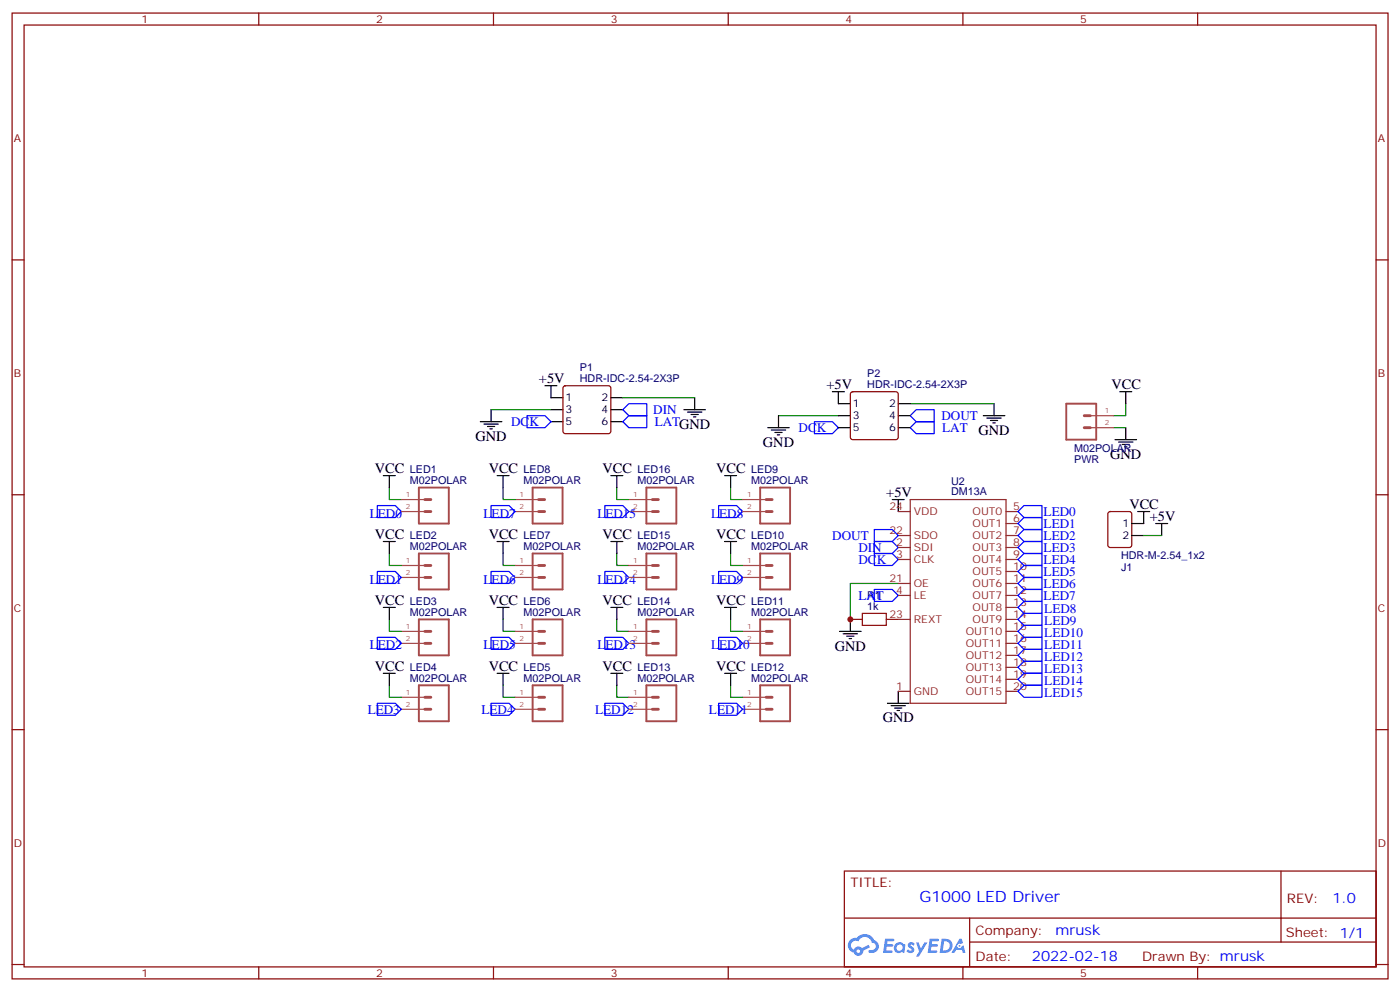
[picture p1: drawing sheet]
<svg xmlns="http://www.w3.org/2000/svg" width="412mm" height="292mm" viewBox="0 0 412 292" stroke-linecap="round" stroke-linejoin="round" font-family="sans-serif">
<g fill="none" stroke="#870000" stroke-width=".35">
<path d="M3.6 3.8h405.3v284.4h-405.3zM7.1 7.4h398.3v277.3h-398.3zM76.2 3.8v3.6M145.4 3.8v3.6M214.5 3.8v3.6M283.7 3.8v3.6M352.8 3.8v3.6M3.6 76.5h3.5M405.4 76.5h3.5M3.6 145.7h3.5M405.4 145.7h3.5M3.6 214.8h3.5"/>
<path d="M405.4 214.8h3.5M248.7 256.4h156.7v28.3h-156.7zM377.4 256.5v20.8M248.8 270.3h156.4M285.7 277.3h119.5M285.7 270.3v14.1M3.6 284h3.5M76.2 284.7v3.5M145.4 284.7v3.5M214.5 284.7v3.5M283.7 284.7v3.5M352.8 284.7v3.5"/>
<path d="M405.4 284h3.5"/>
</g>
<g fill="#5487ff">
<path d="M267.7 277.6a1.22 1.22 0 0 1 1.7 .3l-.3 .6a.47 .47 0 0 0-.4-.5 .47 .47 0 0 0-.5 .2l.2 .3a1.14 1.14 0 0 1 .7 1.7 1.14 1.14 0 0 1-1.9 0l-.2-.2 .5-.5 .7 .4a.29 .29 0 0 0 .4-.3 .29 .29 0 0 0-.3-.3 1.04 1.04 0 0 1-.6-1.7z"/>
<path d="M260.7 276.4h2.4l.3 .1-.1 .5-1.8 .1-.2 .9h1.6l.3 .3-.4 .4h-1.6l-.1 1.1h1.7l.2 .4-.2 .3h-2.7z"/>
<path d="M273.9 276.4h2.3l.4 .1-.2 .5-1.8 .1-.1 .9h1.5l.3 .3-.4 .4h-1.5l-.2 1.1h1.7l.2 .4-.2 .3h-2.6z"/>
<path d="M282.6 276.4h.7l.4 1.2-.6 .3a.69 .69 0 0 0-1.1 .3 .69 .69 0 0 0 .5 1 .69 .69 0 0 0 .9-.6l.4-.3 .6 2.2h-.8l-.2-.9h-1.7l-.5 .9h-.9z"/>
<path d="M269.9 277.4h.7l.7 1.9 1.1-1.9h.8l-2.5 4.2h-.9l1-1.5z"/>
<path d="M277.4 276.4l-.6 4.1h1.4a2.11 2.11 0 0 0 2.4-2.1 2.11 2.11 0 0 0-2.5-2zM278.1 277.1a1.39 1.39 0 0 1 1.7 1.4 1.39 1.39 0 0 1-1.8 1.3h-.2z"/>
<path d="M263.7 278a1.54 1.54 0 0 0 0 2.1 1.54 1.54 0 0 0 2.1 .2l.6 .2 .3-2.3-.1-.2-.5-.1a1.49 1.49 0 0 0-2.4 .1zM264 279a.95 .95 0 0 1 1.9 0 .95 .95 0 0 1-1.9 0z"/>
<path d="M250.4 276.7a2.18 2.18 0 0 0 1.1 3.8 1.44 1.44 0 0 0 1.7 .9 1.44 1.44 0 0 0 1.1-1.5l2-1-.4-.7-1.9 .9a1.47 1.47 0 0 0-2.5 .5 1.39 1.39 0 0 1-.6-2 1.39 1.39 0 0 1 2-.5 2.12 2.12 0 0 1 2.1-1.3 2.12 2.12 0 0 1 1.9 1.7 1.14 1.14 0 0 1 1.1 1.4 1.14 1.14 0 0 1-1.6 .8 .43 .43 0 0 0-.6 .3 .43 .43 0 0 0 .4 .5 1.98 1.98 0 0 0 2.6-1.2 1.98 1.98 0 0 0-1.3-2.5 3.1 3.1 0 0 0-5.2-.7l-.9 .1zM252.3 280a.55 .55 0 0 1 1.1 0 .55 .55 0 0 1-1.1 0z"/>
<circle cx="282.7" cy="278.5" r=".26"/>
</g>
<g fill="none" stroke="#008700" stroke-width=".35">
<path d="M183.5 117.1h21.1M268.1 118.9h24.7M331.6 118.9v3.5h-3.5M144.7 120.6h17.6M229.3 122.4h17.7M328.1 125.9h3.5M114.7 143.5v3.6h3.5M148.2 143.5v3.6h3.5M181.7 143.5v3.6h3.5M215.2 143.5v3.6h3.6M336.9 157.7h5.3M114.7 162.9v3.6h3.5"/>
<path d="M148.2 162.9v3.6h3.5M181.7 162.9v3.6h3.5M215.2 162.9v3.6h3.6M264.6 171.8h-14.1v10.6M114.7 182.4v3.5h3.5M148.2 182.4v3.5h3.5M181.7 182.4v3.5h3.5M215.2 182.4v3.5h3.6M114.7 201.8v3.5h3.5M148.2 201.8v3.5h3.5M181.7 201.8v3.5h3.5M215.2 201.8v3.5h3.6"/>
</g>
<g fill="none" stroke="#000" stroke-width=".35">
<path d="M160.5 113.6h3.6M162.3 113.6v3.5h3.5M180 117.1h3.5M204.6 117.1v3.5M245.2 115.3h3.5M247 115.3v3.6h3.5M264.6 118.9h3.5M292.8 118.9v3.5M329.9 115.3h3.5M331.6 115.3v3.6M141.5 124.1h6.3M142.6 124.8h4.2"/>
<path d="M143.6 125.6h2.1M144.3 126.3h.7M144.7 120.6v3.5M162.3 120.6h3.5M162.3 124.1h3.5M180 120.6h3.5M180 124.1h3.5M201.5 120.6h6.3M202.5 121.3h4.3M203.6 122h2.1M204.3 122.7h.7M226.2 125.9h6.3"/>
<path d="M227.2 126.6h4.3M228.3 127.3h2.1M229 128h.7M229.3 122.4v3.5M247 122.4h3.5M247 125.9h3.5M264.6 122.4h3.5M264.6 125.9h3.5M289.7 122.4h6.3M290.7 123.1h4.3M291.8 123.8h2.1M292.5 124.5h.7"/>
<path d="M328.5 129.4h6.3M329.5 130.1h4.3M330.6 130.8h2.1M331.3 131.6h.7M331.6 125.9v3.5M112.9 140h3.6M112.9 159.4h3.6M114.7 140v3.5M114.7 159.4v3.5M146.4 140h3.6M146.4 159.4h3.6M148.2 140v3.5"/>
<path d="M148.2 159.4v3.5M180 140h3.5M180 159.4h3.5M181.7 140v3.5M181.7 159.4v3.5M213.5 140h3.5M213.5 159.4h3.5M215.2 140v3.5M215.2 159.4v3.5M262.9 147.1h3.5M264.6 147.1v3.5M333.4 157.7h3.5"/>
<path d="M335.2 150.6h3.5M336.9 150.6v3.5h-3.5M340.5 154.1h3.5M342.2 154.1v3.6M112.9 178.8h3.6M114.7 178.8v3.6M146.4 178.8h3.6M148.2 178.8v3.6M180 178.8h3.5M181.7 178.8v3.6M213.5 178.8h3.5M215.2 178.8v3.6"/>
<path d="M112.9 198.2h3.6M114.7 198.2v3.6M146.4 198.2h3.6M148.2 198.2v3.6M180 198.2h3.5M181.7 198.2v3.6M213.5 198.2h3.5M215.2 198.2v3.6M247.3 185.9h6.4M248.4 186.6h4.2M249.4 187.3h2.2M250.2 188h.7"/>
<path d="M250.5 182.4v3.5M261.4 207h6.4M262.5 207.8h4.2M263.6 208.5h2.1M264.3 209.2h.7M264.6 203.5v3.5"/>
</g>
<path d="M254 180.6h7.1v3.5h-7.1z" fill="none" stroke="#a10000" stroke-width=".35"/>
<path d="M166.1 113.8l.4-.2h12.7l.5 .2 .3 .5v12.7l-.3 .5-.5 .2h-12.7l-.5-.3-.2-.4v-12.7zM250.7 115.5l.5-.2h12.7l.5 .2 .2 .5v12.7l-.2 .5-.5 .2h-12.7l-.5-.2-.2-.5v-12.7zM326.6 150.8l.5-.2h5.6l.7 .4v9.5l-.5 .6-5.8 .1-.7-.5v-9.4zM250.5 182.4h3.5M261.1 182.4h3.5" fill="none" stroke="#870000" stroke-width=".35"/>
<g fill="none" stroke="#00f" stroke-width=".35">
<path d="M155.3 122.4h5.2l1.8 1.7-1.8 1.8h-5.2zM183.5 120.6l1.7-1.7h5.3v3.5h-5.3zM183.5 124.1l1.7-1.7h5.3v3.5h-5.3zM239.9 124.1h5.3l1.8 1.8-1.8 1.8h-5.3zM268.1 125.9l1.8-1.8h5.3v3.6h-5.3zM268.1 122.4l1.8-1.8h5.3v3.5h-5.3zM111.2 148.8h5.3l1.7 1.8-1.7 1.8h-5.3zM144.7 148.8h5.3l1.7 1.8-1.7 1.8h-5.3zM178.2 148.8h5.3l1.7 1.8-1.7 1.8h-5.3zM211.7 148.8h5.3l1.8 1.8-1.8 1.8h-5.3zM257.6 159.4h5.3l1.7 1.8-1.7 1.7h-5.3zM257.6 155.9h5.3l1.7 1.8-1.7 1.7h-5.3z"/>
<path d="M299.9 150.6l1.8-1.8h5.3v3.6h-5.3zM301.7 155.9h5.3v3.5h-5.3l-1.8-1.7zM301.7 152.4h5.3v3.5h-5.3l-1.8-1.8zM111.2 168.2h5.3l1.7 1.8-1.7 1.8h-5.3zM144.7 168.2h5.3l1.7 1.8-1.7 1.8h-5.3zM178.2 168.2h5.3l1.7 1.8-1.7 1.8h-5.3zM211.7 168.2h5.3l1.8 1.8-1.8 1.8h-5.3zM257.6 173.5h5.3l1.7 1.8-1.7 1.8h-5.3zM257.6 162.9h5.3l1.7 1.8-1.7 1.8h-5.3zM299.9 168.2l1.8-1.7h5.3v3.5h-5.3zM299.9 161.2l1.8-1.8h5.3v3.5h-5.3zM301.7 177.1h5.3v3.5h-5.3l-1.8-1.8z"/>
<path d="M301.7 173.5h5.3v3.6h-5.3l-1.8-1.8zM301.7 170h5.3v3.5h-5.3l-1.8-1.7zM301.7 162.9h5.3v3.6h-5.3l-1.8-1.8zM111.2 187.6h5.3l1.7 1.8-1.7 1.8h-5.3zM144.7 187.6h5.3l1.7 1.8-1.7 1.8h-5.3zM178.2 187.6h5.3l1.7 1.8-1.7 1.8h-5.3zM211.7 187.6h5.3l1.8 1.8-1.8 1.8h-5.3zM299.9 200l1.8-1.8h5.3v3.6h-5.3zM299.9 192.9l1.8-1.7h5.3v3.5h-5.3zM299.9 189.4l1.8-1.8h5.3v3.6h-5.3zM299.9 182.4l1.8-1.8h5.3v3.5h-5.3zM301.7 194.7h5.3v3.5h-5.3l-1.8-1.7z"/>
<path d="M301.7 184.1h5.3v3.5h-5.3l-1.8-1.7zM111.2 207h5.3l1.7 1.8-1.7 1.8h-5.3zM144.7 207h5.3l1.7 1.8-1.7 1.8h-5.3zM178.2 207h5.3l1.7 1.8-1.7 1.8h-5.3zM211.7 207h5.3l1.8 1.8-1.8 1.8h-5.3zM301.7 201.8h5.3v3.5h-5.3l-1.8-1.8z"/>
</g>
<g fill="none" stroke="#8c2424" stroke-width=".35">
<path d="M264.6 150.6h3.5M264.6 157.7h3.5M268.1 147.1h28.3v59.9h-28.3zM296.4 150.6h3.5M296.4 154.1h3.5M296.4 157.7h3.5M264.6 161.2h3.5M264.6 164.7h3.5M264.6 175.3h3.5M264.6 171.8h3.5M296.4 161.2h3.5M296.4 164.7h3.5"/>
<path d="M296.4 175.3h3.5M296.4 168.2h3.5M296.4 171.8h3.5M296.4 178.8h3.5M264.6 182.4h3.5M296.4 182.4h3.5M296.4 200h3.5M296.4 196.5h3.5M296.4 192.9h3.5M296.4 189.4h3.5M296.4 185.9h3.5M264.6 203.5h3.5"/>
<path d="M296.4 203.5h3.5"/>
</g>
<g fill="none" stroke="#a64a4a" stroke-width=".56">
<path d="M314.1 118.9h8.8v10.5h-8.8zM123.4 143.5h8.8v10.6h-8.8zM156.9 143.5h8.8v10.6h-8.8zM190.4 143.5h8.8v10.6h-8.8zM223.9 143.5h8.9v10.6h-8.9zM123.4 162.9h8.8v10.6h-8.8zM156.9 162.9h8.8v10.6h-8.8zM190.4 162.9h8.8v10.6h-8.8zM223.9 162.9h8.9v10.6h-8.9zM123.4 182.4h8.8v10.5h-8.8zM156.9 182.4h8.8v10.5h-8.8zM190.4 182.4h8.8v10.5h-8.8z"/>
<path d="M223.9 182.4h8.9v10.5h-8.9zM123.4 201.8h8.8v10.5h-8.8zM156.9 201.8h8.8v10.5h-8.8zM190.4 201.8h8.8v10.5h-8.8zM223.9 201.8h8.9v10.5h-8.9z"/>
</g>
<g fill="none" stroke="#a64a4a" stroke-width=".85">
<path d="M319.4 125.9h1.8M319.4 122.4h1.8M125.2 150.6h1.7M125.2 147.1h1.7M158.7 150.6h1.7M158.7 147.1h1.7M192.2 150.6h1.8M192.2 147.1h1.8M225.7 150.6h1.8M225.7 147.1h1.8M125.2 170h1.7M125.2 166.5h1.7"/>
<path d="M158.7 170h1.7M158.7 166.5h1.7M192.2 170h1.8M192.2 166.5h1.8M225.7 170h1.8M225.7 166.5h1.8M125.2 189.4h1.7M125.2 185.9h1.7M158.7 189.4h1.7M158.7 185.9h1.7M192.2 189.4h1.8M192.2 185.9h1.8"/>
<path d="M225.7 189.4h1.8M225.7 185.9h1.8M125.2 208.8h1.7M125.2 205.3h1.7M158.7 208.8h1.7M158.7 205.3h1.7M192.2 208.8h1.8M192.2 205.3h1.8M225.7 208.8h1.8M225.7 205.3h1.8"/>
</g>
<g fill="none" stroke="#a64a4a" stroke-width=".35">
<path d="M321.2 122.4h6.9M321.2 125.9h6.9M118.2 147.1h7M118.2 150.6h7M151.7 147.1h7M151.7 150.6h7M185.2 147.1h7M185.2 150.6h7M218.8 147.1h6.9M218.8 150.6h6.9M118.2 166.5h7M118.2 170h7"/>
<path d="M151.7 166.5h7M151.7 170h7M185.2 166.5h7M185.2 170h7M218.8 166.5h6.9M218.8 170h6.9M118.2 185.9h7M118.2 189.4h7M151.7 185.9h7M151.7 189.4h7M185.2 185.9h7M185.2 189.4h7"/>
<path d="M218.8 185.9h6.9M218.8 189.4h6.9M118.2 205.3h7M118.2 208.8h7M151.7 205.3h7M151.7 208.8h7M185.2 205.3h7M185.2 208.8h7M218.8 205.3h6.9M218.8 208.8h6.9"/>
</g>
<circle cx="250.5" cy="182.4" r=".88" fill="#c00"/>
<text font-size="4.6" fill="#00f" x="270.8" y="265.5">G1000 LED Driver</text>
<g font-size="4.2">
<text x="158.8" y="112.9">+5V</text>
<text x="243.5" y="114.6">+5V</text>
<text x="327.4" y="114.6">VCC</text>
<text x="140.1" y="129.8">GND</text>
<text x="224.8" y="131.6">GND</text>
<text x="288.3" y="128">GND</text>
<text x="327.1" y="135.1">GND</text>
<text x="110.5" y="139.3">VCC</text>
<text x="144" y="139.3">VCC</text>
<text x="177.5" y="139.3">VCC</text>
<text x="211" y="139.3">VCC</text>
<text x="261.1" y="146.4">+5V</text>
<text x="332.7" y="149.9">VCC</text>
<text x="338.7" y="153.4">+5V</text>
<text x="110.5" y="158.7">VCC</text>
<text x="144" y="158.7">VCC</text>
<text x="177.5" y="158.7">VCC</text>
<text x="211" y="158.7">VCC</text>
<text x="110.5" y="178.1">VCC</text>
<text x="144" y="178.1">VCC</text>
<text x="177.5" y="178.1">VCC</text>
<text x="211" y="178.1">VCC</text>
<text x="245.9" y="191.5">GND</text>
<text x="110.5" y="197.5">VCC</text>
<text x="144" y="197.5">VCC</text>
<text x="177.5" y="197.5">VCC</text>
<text x="211" y="197.5">VCC</text>
<text x="260" y="212.7">GND</text>
</g>
<g font-size="4.2" fill="#00f">
<text x="392.5" y="265.7">1.0</text>
<text x="310.9" y="275.3">mrusk</text>
<text x="304" y="283.1">2022-02-18</text>
</g>
<g font-size="3.9" fill="#00f">
<text x="150.6" y="125.4">DCK</text>
<text x="192.5" y="121.8">DIN</text>
<text x="192.9" y="125.3">LATGND</text>
<text x="277.4" y="123.6">DOUT</text>
<text x="235.2" y="127.2">DCK</text>
<text x="277.6" y="127.1">LAT</text>
<text x="109" y="152.4">LED0</text>
<text x="142.5" y="152.4">LED7</text>
<text x="176" y="152.4">LED15</text>
<text x="209.5" y="152.4">LED8</text>
<text x="307.5" y="155.4">LED1</text>
<text x="307.5" y="151.9">LED0</text>
<text x="245.2" y="158.9">DOUT</text>
<text x="307.5" y="158.9">LED2</text>
<text x="252.9" y="166">DCK</text>
<text x="252.9" y="162.5">DIN</text>
<text x="307.5" y="166">LED4</text>
<text x="307.5" y="162.5">LED3</text>
<text x="109" y="171.8">LED1</text>
<text x="142.5" y="171.8">LED6</text>
<text x="176" y="171.8">LED14</text>
<text x="209.5" y="171.8">LED9</text>
<text x="307.5" y="173">LED6</text>
<text x="307.5" y="169.5">LED5</text>
<text x="252.9" y="176.6">LAT</text>
<text x="307.5" y="176.6">LED7</text>
<text x="307.6" y="183.9">LED9</text>
<text x="307.6" y="180.4">LED8</text>
<text x="109" y="191.2">LED2</text>
<text x="142.5" y="191.2">LED5</text>
<text x="176" y="191.2">LED13</text>
<text x="209.5" y="191.2">LED10</text>
<text x="307.6" y="191">LED11</text>
<text x="307.6" y="187.4">LED10</text>
<text x="307.6" y="194.5">LED12</text>
<text x="307.6" y="201.5">LED14</text>
<text x="307.6" y="198">LED13</text>
<text x="307.6" y="205.1">LED15</text>
<text x="108.3" y="210.1">LED3</text>
<text x="141.8" y="210.1">LED4</text>
<text x="175.4" y="210.1">LED12</text>
<text x="208.9" y="210.1">LED11</text>
</g>
<g font-size="3.9" fill="#800">
<text x="250.5" y="261">TITLE:</text>
<text x="379.1" y="265.7">REV:</text>
<text x="287.4" y="275.2">Company:</text>
<text x="378.8" y="275.8">Sheet: 1/1</text>
<text x="287.4" y="282.9">Date:</text>
<text x="336.5" y="283">Drawn By: mrusk</text>
</g>
<g font-size="3.2" fill="#800">
<text x="41.7" y="6.8">1</text>
<text x="110.8" y="6.8">2</text>
<text x="180" y="6.8">3</text>
<text x="249.1" y="6.8">4</text>
<text x="318.2" y="6.8">5</text>
<text x="4.1" y="41.9">A</text>
<text x="405.9" y="41.9">A</text>
<text x="4.1" y="111.1">B</text>
<text x="405.9" y="111.1">B</text>
<text x="4.1" y="180.2">C</text>
<text x="405.9" y="180.2">C</text>
<text x="4.1" y="249.4">D</text>
<text x="405.9" y="249.4">D</text>
<text x="41.7" y="287.7">1</text>
<text x="110.8" y="287.7">2</text>
<text x="180" y="287.7">3</text>
<text x="249.1" y="287.7">4</text>
<text x="318.2" y="287.7">5</text>
</g>
<g font-size="3.2" fill="#000080">
<text x="170.8" y="112.5">HDR-IDC-2.54-2X3P</text>
<text x="170.8" y="109.2">P1</text>
<text x="255.5" y="111">P2</text>
<text x="255.5" y="114.3">HDR-IDC-2.54-2X3P</text>
<text x="316.4" y="133">M02POLAR</text>
<text x="316.4" y="136.2">PWR</text>
<text x="120.7" y="142.5">M02POLAR</text>
<text x="120.7" y="139.3">LED1</text>
<text x="154.3" y="142.5">M02POLAR</text>
<text x="154.3" y="139.3">LED8</text>
<text x="187.8" y="142.5">M02POLAR</text>
<text x="187.8" y="139.3">LED16</text>
<text x="221.3" y="142.5">M02POLAR</text>
<text x="221.3" y="139.3">LED9</text>
<text x="280.2" y="142.7">U2</text>
<text x="280.2" y="145.8">DM13A</text>
<text x="120.7" y="161.9">M02POLAR</text>
<text x="120.7" y="158.7">LED2</text>
<text x="154.3" y="161.9">M02POLAR</text>
<text x="154.3" y="158.7">LED7</text>
<text x="187.8" y="161.9">M02POLAR</text>
<text x="187.8" y="158.7">LED15</text>
<text x="221.3" y="161.9">M02POLAR</text>
<text x="221.3" y="158.7">LED10</text>
<text x="330.3" y="164.7">HDR-M-2.54_1x2</text>
<text x="330.3" y="168">J1</text>
<text x="120.7" y="178.1">LED3</text>
<text x="154.3" y="178.1">LED6</text>
<text x="187.8" y="178.1">LED14</text>
<text x="221.3" y="178.1">LED11</text>
<text x="255.5" y="179.5">1k</text>
<text x="255.5" y="176.4">R1</text>
<text x="120.7" y="181.3">M02POLAR</text>
<text x="154.3" y="181.3">M02POLAR</text>
<text x="187.8" y="181.3">M02POLAR</text>
<text x="221.3" y="181.3">M02POLAR</text>
<text x="120.7" y="197.5">LED4</text>
<text x="154.3" y="197.5">LED5</text>
<text x="187.8" y="197.5">LED13</text>
<text x="221.3" y="197.5">LED12</text>
<text x="120.7" y="200.7">M02POLAR</text>
<text x="154.3" y="200.7">M02POLAR</text>
<text x="187.8" y="200.7">M02POLAR</text>
<text x="221.3" y="200.7">M02POLAR</text>
</g>
<g font-size="3.2">
<text x="166.5" y="118.1">1</text>
<text x="177.2" y="118.1">2</text>
<text x="251.2" y="119.9">1</text>
<text x="261.9" y="119.9">2</text>
<text x="166.5" y="121.7">3</text>
<text x="166.5" y="125.2">5</text>
<text x="177.2" y="121.7">4</text>
<text x="177.2" y="125.2">6</text>
<text x="251.2" y="123.4">3</text>
<text x="261.9" y="123.4">4</text>
<text x="251.2" y="127">5</text>
<text x="261.9" y="127">6</text>
<text x="330.7" y="155.2">1</text>
<text x="330.7" y="158.7">2</text>
</g>
<g font-size="3.2" fill="#8d2323">
<text x="262" y="150.2">24</text>
<text x="269.2" y="151.7">VDD</text>
<text x="286.5" y="151.7">OUT0</text>
<text x="286.5" y="155.2">OUT1</text>
<text x="298.5" y="150.2">5</text>
<text x="298.5" y="153.8">6</text>
<text x="262" y="157.3">22</text>
<text x="264" y="160.8">2</text>
<text x="269.2" y="158.7">SDO</text>
<text x="286.5" y="158.7">OUT2</text>
<text x="298.5" y="157.3">7</text>
<text x="298.5" y="160.8">8</text>
<text x="264" y="164.4">3</text>
<text x="269.2" y="162.2">SDI</text>
<text x="269.2" y="165.8">CLK</text>
<text x="286.5" y="162.2">OUT3</text>
<text x="286.5" y="165.8">OUT4</text>
<text x="298.5" y="164.4">9</text>
<text x="298.5" y="167.9">10</text>
<text x="262" y="171.4">21</text>
<text x="269.2" y="172.8">OE</text>
<text x="286.5" y="169.3">OUT5</text>
<text x="286.5" y="172.8">OUT6</text>
<text x="298.5" y="171.4">11</text>
<text x="264" y="174.9">4</text>
<text x="269.2" y="176.4">LE</text>
<text x="286.5" y="176.4">OUT7</text>
<text x="286.5" y="179.9">OUT8</text>
<text x="298.5" y="174.9">12</text>
<text x="298.5" y="178.5">13</text>
<text x="262" y="182">23</text>
<text x="269.2" y="183.4">REXT</text>
<text x="286.5" y="183.4">OUT9</text>
<text x="298.5" y="185.5">15</text>
<text x="298.5" y="182">14</text>
<text x="284.5" y="190.5">OUT11</text>
<text x="284.5" y="186.9">OUT10</text>
<text x="298.5" y="189.1">16</text>
<text x="284.5" y="197.5">OUT13</text>
<text x="284.5" y="194">OUT12</text>
<text x="298.5" y="196.1">18</text>
<text x="298.5" y="192.6">17</text>
<text x="264" y="203.2">1</text>
<text x="284.5" y="201">OUT14</text>
<text x="298.5" y="203.2">20</text>
<text x="298.5" y="199.6">19</text>
<text x="269.2" y="204.6">GND</text>
<text x="284.5" y="204.6">OUT15</text>
</g>
<g font-size="2.1" fill="#a54b4b">
<text x="325.5" y="121.7">1</text>
<text x="325.5" y="125.2">2</text>
<text x="119.5" y="146.4">1</text>
<text x="119.5" y="149.9">2</text>
<text x="153.1" y="146.4">1</text>
<text x="153.1" y="149.9">2</text>
<text x="186.6" y="146.4">1</text>
<text x="186.6" y="149.9">2</text>
<text x="220.1" y="146.4">1</text>
<text x="220.1" y="149.9">2</text>
<text x="119.5" y="165.8">1</text>
<text x="153.1" y="165.8">1</text>
<text x="186.6" y="165.8">1</text>
<text x="220.1" y="165.8">1</text>
<text x="119.5" y="169.3">2</text>
<text x="153.1" y="169.3">2</text>
<text x="186.6" y="169.3">2</text>
<text x="220.1" y="169.3">2</text>
<text x="119.5" y="185.2">1</text>
<text x="153.1" y="185.2">1</text>
<text x="186.6" y="185.2">1</text>
<text x="220.1" y="185.2">1</text>
<text x="119.5" y="188.7">2</text>
<text x="153.1" y="188.7">2</text>
<text x="186.6" y="188.7">2</text>
<text x="220.1" y="188.7">2</text>
<text x="119.5" y="204.6">1</text>
<text x="119.5" y="208.1">2</text>
<text x="153.1" y="204.6">1</text>
<text x="153.1" y="208.1">2</text>
<text x="186.6" y="204.6">1</text>
<text x="186.6" y="208.1">2</text>
<text x="220.1" y="204.6">1</text>
<text x="220.1" y="208.1">2</text>
</g>
</svg>
